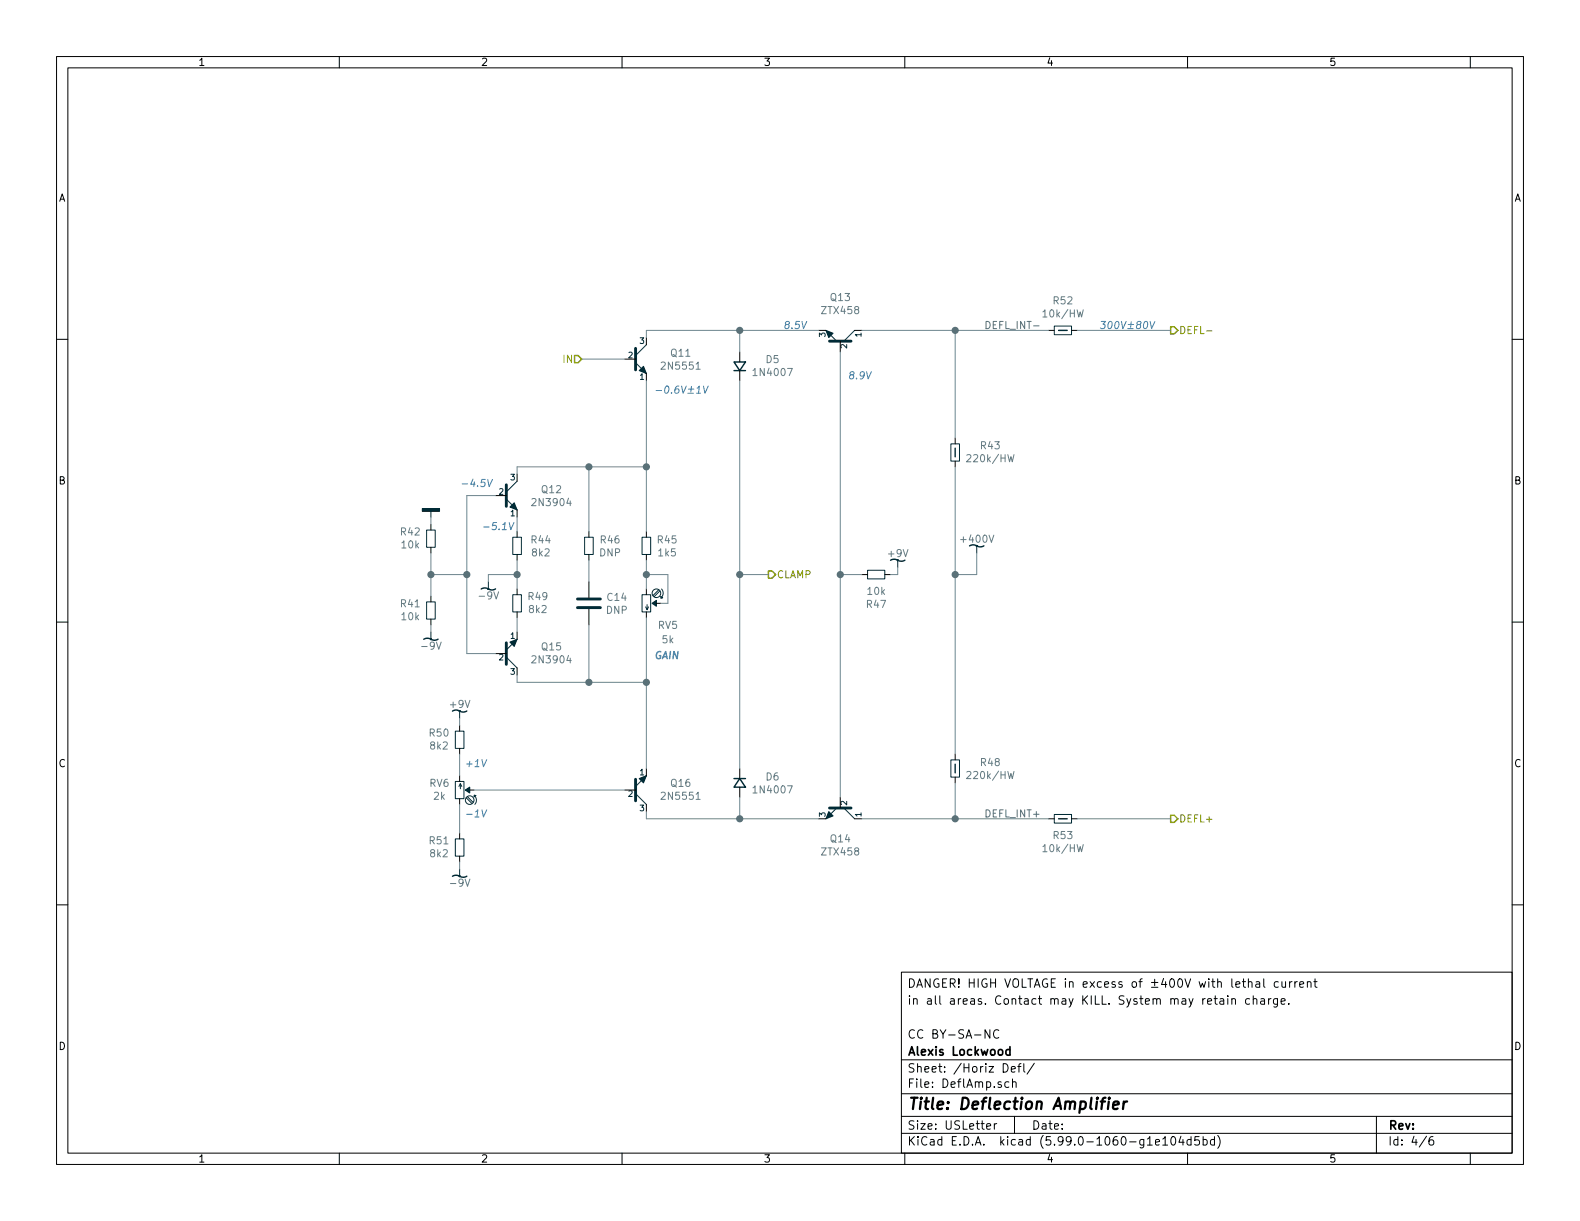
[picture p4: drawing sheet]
<svg xmlns="http://www.w3.org/2000/svg" width="279mm" height="216mm" viewBox="0 0 279 216" stroke-linecap="round" stroke-linejoin="round" font-family="sans-serif">
<g fill="none" stroke="#000" stroke-width=".18">
<path d="M10 10h259.4v195.9h-259.4zM12 12h255.4v191.9h-255.4zM60 10v2M110 10v2M160 10v2M210 10v2M260 10v2M10 60h2M151.1 58.4h1.3M185.4 58.4h1M189.5 58.4h1M267.4 60h2"/>
<path d="M110.5 63.5h1.9M114.3 66v1.3M130.8 62.2v1.8M130.8 65.5v1.8M148.6 60.3v1.9M168.9 77.5v1M76.2 92.7v1M76.2 96.8v1M87.6 87.6h1.9M91.4 90.2v1.2M91.4 94v1M91.4 98v1.1"/>
<path d="M104.1 94v1M104.1 98v1.1M114.3 94v1M114.3 98v1.1M168.9 81.5v1.1M10 110h2M76.2 105.4v1M76.2 109.5v1M87.6 115.6h1.9M91.4 104.1v1.1M91.4 108.2v1M91.4 111.8v1.2"/>
<path d="M104.1 102.9v2.8M104.1 107.7v2.8M114.3 104.1v1.1M114.3 108.2v1M116.1 106.7h.7M152.4 101.6h1M156.5 101.6h1M267.4 110h2M81.3 128.3v1M81.3 132.3v1.1M81.3 137.2v1M83.1 139.7h.7"/>
<path d="M110.5 139.7h1.9M114.3 135.9v1.3M130.8 135.9v1.8M130.8 139.2v1.8M168.9 133.4v1M168.9 137.4v1M10 160h2M81.3 141.2v1M81.3 147.3v1M81.3 151.4v1M148.6 141v1.9M151.1 144.8h1.3"/>
<path d="M185.4 144.8h1M189.5 144.8h1M267.4 160h2M159.4 171.9h108v32h-108zM214.7 176.6h.6M214.9 176.1v1.3l.4 .2M215.8 176.6h.5l.1 1M216.4 176.9l-.5 .1a.29 .29 0 0 0-.2 .3 .29 .29 0 0 0 .2 .3l.5-.1M217.1 176.1v.1M217.1 176.6v1M217.8 176.7l.2-.1h.4l.1 1M217.8 176.6v1"/>
<path d="M221 176.6h-.5l-.2 .3v.4l.1 .2h.6M221.6 176.7l.2-.1h.4l.1 1M221.6 176.1v1.5M222.1 173.6h.6l.1 1M222.8 173.9l-.5 .1a.29 .29 0 0 0-.3 .3 .29 .29 0 0 0 .3 .3l.5-.1M223 176.6h.5l.1 1M223.5 173.1v1.3l.2 .2M223.6 176.9l-.5 .1a.29 .29 0 0 0-.2 .3 .29 .29 0 0 0 .2 .3l.5-.1M224.3 176.6v1M224.8 176.6h-.3l-.2 .3M225.9 176.6v1.2l-.3 .3-.3-.1M225.9 176.6h-.4l-.3 .3v.4l.1 .2h.6"/>
<path d="M226 173.6h-.4l-.3 .3v.4l.2 .2h.5M226.5 177.1l.8-.2-.1-.3h-.4l-.3 .2 .1 .7h.6M226.7 173.6l.1 .9 .3 .1 .2-.2M227.3 173.6v1M227.9 177.4v.2M228 173.6v1M228.5 173.6h-.3l-.2 .3M229 173.6v1M229.4 173.6h-.3l-.1 .3M229.8 174.1l.7-.2v-.3h-.5l-.2 .2 .1 .7h.6M231.2 173.7l.2-.1h.4v1M231.2 173.6v1"/>
<path d="M232.3 173.6h.6M232.5 173.1v1.3l.4 .2M159.4 197.4h108M159.4 193.4h108M159.4 187.4h108M174.5 199.2l.7-.2-.1-.3h-.4l-.2 .2v.7h.6M175 182.1v1.5l-.8-1.5v1.5M175.8 198.7v1M176.3 198.7h-.3l-.2 .3M176.6 182.2a.6 .6 0 0 0-.7 0 .6 .6 0 0 0-.2 .7 .56 .56 0 0 0 .3 .6 .56 .56 0 0 0 .6-.1M177.4 188.1a.76 .76 0 0 1 .9 .7 .76 .76 0 0 1-.9 .8zM178.4 191.4l-.4-.1-.3 .3v.4l.1 .2h.6"/>
<path d="M178.8 189.1l.7-.2v-.2l-.5-.1-.2 .2 .1 .7h.6M179 191.4l.3-.1 .3 .1 .1 .9M179 190.8v1.5M179.4 197.4v3M180 188.6h.5M180.5 188.1l-.3 .2v1.3M181 188.1v1.3l.3 .2M182.9 188l-1.3 1.9M243.4 197.4v6.5M60 203.9v2M110 203.9v2M159.4 200.4h108"/>
<path d="M160 203.9v2M204.3 202l.7-.2v-.3h-.5l-.2 .2 .1 .7h.6M205.6 201.4l.4-.4v1.5M205.6 202.5h.9M207.3 201h.1a.81 .81 0 0 1 .6 .6 .81 .81 0 0 1-.3 .8l-.2 .1a.81 .81 0 0 1-.5-.6 .81 .81 0 0 1 .3-.9zM208.8 200.9l-.3 1.1h.9M209.2 201.5v1M210 203.9v2M210.6 201.5h-.4l-.3 .3v.4l.1 .2h.6M210.6 201v1.5M212 201h-.7v.7l.2-.2 .5 .1 .1 .2-.1 .5-.2 .2-.5-.2M212.8 201.5h.4l.3 .3v.4l-.2 .2h-.5"/>
<path d="M212.8 201v1.5M214.8 201.5h-.5l-.3 .3v.4l.2 .2h.6M214.8 201v1.5M215.3 200.8a1.72 1.72 0 0 1 0 2.2M252.3 200.9l-1.3 1.9M253.4 201a.59 .59 0 0 0-.7 .6v.6l.1 .2 .5 .1 .2-.2v-.5l-.1-.2-.4-.1-.3 .3M260 203.9v2"/>
</g>
<path d="M194.6 194.8h.8M195.5 194.1l-.4 .1-.1 .2-.2 1.7M196.1 194.8l-.2 1.3M196.2 194.1l-.1 .1v.1l.1-.1v-.1l-.1 .2M196.9 195.4l.9-.2v-.3l-.2-.1-.6 .1-.2 .9 .3 .3 .5-.1M198.7 194.8l-.1 1.3M199.3 194.8l-.4 .1-.2 .3" fill="none" stroke="#000" stroke-width=".4"/>
<path d="M178.6 185.7l-.4-.1-.3 .3v.4l.1 .2h.6M178.6 185.1v1.5" fill="none" stroke="#000" stroke-width=".3"/>
<g fill="#002b36" stroke="#002b36" stroke-width=".18">
<path d="M146.6 143.5l.7 .8-1.3 .5z"/>
<path d="M90.2 89.7l.7-.8 .5 1.3z"/>
<path d="M90.2 113.5l1.2-.5-.5 1.3z"/>
<path d="M146 58.4l1.3 .5-.7 .8z"/>
<path d="M74.7 89.9h3v.5h-3z"/>
<path d="M113 65.5l.8-.7 .5 1.2z"/>
<path d="M113 137.7l1.3-.5-.5 1.2z"/>
<circle cx="81.3" cy="154.9" r=".08"/>
<circle cx="86.4" cy="104.1" r=".08"/>
<circle cx="76.2" cy="113" r=".08"/>
</g>
<g fill="none" stroke="#002b36" stroke-width=".18">
<path d="M146 58.4l2 1.9M151.1 58.4l-1.9 1.9M186.4 57.7h3.1v1.5h-3.1zM112.4 64.1l1.9 1.9M114.3 61l-1.9 1.9M168.1 78.5h1.6v3h-1.6zM75.4 93.7h1.6v3.1h-1.6zM76.2 90.2v1.2M89.5 88.3l1.9 1.9M90.7 95h1.5v3h-1.5zM91.4 85.1l-1.9 1.9M103.4 95h1.5v3h-1.5z"/>
<path d="M113.5 95h1.6v3h-1.6zM158.7 99.1v1.2M172.7 96.5v1.3M75.4 106.4h1.6v3.1h-1.6zM76.2 111.8v1.2M86.4 102.9v1.2M89.5 116.2l1.9 1.9M90.7 105.2h1.5v3h-1.5zM91.4 113l-1.9 1.9M113.5 105.2h1.6v3h-1.6zM114.2 107.3l.2 .5 .3-.5M114.4 106.9v.9"/>
<path d="M116.5 104.3l-1 1M116.7 104.5l-1 1M116.8 105.5l.4 .2-.3 .1zM117 104.2a1.07 1.07 0 0 1-.1 1.5M153.4 100.8h3.1v1.6h-3.1zM80.5 138.2h1.5v3h-1.5zM80.5 129.3h1.5v3h-1.5zM81.2 139.1l.2-.5 .3 .5M81.3 125.7v1.3M81.4 138.6v.9M114.3 137.2l-1.9 1.9M168.1 134.4h1.6v3h-1.6z"/>
<path d="M80.5 148.3h1.5v3.1h-1.5zM81.3 153.7v1.2M82.4 141.1l1.1 1M82.7 140.9l1 1M83.9 140.6l.3 .1-.4 .2zM83.9 140.7a1.07 1.07 0 0 1 .1 1.5M112.4 140.3l1.9 1.9M148 142.9l-2 1.9M149.2 142.9l1.9 1.9M186.4 144h3.1v1.5h-3.1z"/>
<circle cx="116.1" cy="104.9" r=".76"/>
<circle cx="83.1" cy="141.5" r=".76"/>
</g>
<path d="M112.4 61.6v3.8M146.7 60.3h3.8M89.5 85.7v3.8M89.5 113.7v3.8M102.1 107.4h4.1M102.1 105.9h4.1M112.4 137.8v3.8M146.7 142.9h3.8" fill="none" stroke="#002b36" stroke-width=".51"/>
<g fill="none" stroke="#002b36" stroke-width=".25">
<path d="M187.2 58.4h1.5M129.8 64h2l-1 1.5zM129.8 65.5h2M168.9 79.2v1.6M158.8 99.1l.6 .1 .6-.1M172.7 96.5l.7 .2 .6-.2M74.9 113l.6-.1 .7 .1M85.1 104.1l.6-.1 .7 .1M81.3 125.7l.7 .2 .5-.2M129.8 137.7h2M130.8 137.7l1 1.5h-2zM168.9 135.1v1.6"/>
<path d="M80 154.9l.6-.1 .7 .1M187.2 144.8h1.5"/>
</g>
<g fill="#002b36" stroke="#002b36" stroke-width=".2">
<path d="M115.3 106.7l.8-.5v1z"/>
<path d="M82.3 139.7l.8-.5v1z"/>
</g>
<path d="M123.1 65.3h.7M178.2 80.4l.3 1.3 .3-.9 .2 .9 .3-1.3M178.2 136.4l.3 1.3 .3-.9 .2 .9 .3-1.3M123.1 141.3h.7" fill="none" stroke="#657b83" stroke-width=".18"/>
<path d="M207 57.8h.6l.7 .6-.7 .7h-.6zM101.6 62.9h.6l.7 .6-.7 .6h-.6zM135.9 101h.6l.7 .6-.7 .6h-.6zM207 144.1h.6l.7 .7-.7 .6h-.6z" fill="none" stroke="#859900" stroke-width=".25"/>
<path d="M213.3 58.5h1" fill="none" stroke="#859900" stroke-width=".18"/>
<path d="M182.8 57.6h.9" fill="none" stroke="#586e75" stroke-width=".18"/>
<path d="M203.4 56.8l.2 1.3 .6-1.3M123.2 69.5h.7M124.4 68.3l.3 1.2 .5-1.2M86.2 84.8l.3 1.2 .6-1.2M90 92.4l.3 1.3 .6-1.3M82.5 135.1h1M82.5 144h1" fill="none" stroke="#268bd2" stroke-width=".18"/>
<g fill="none" stroke="#6c868f" stroke-width=".18">
<path d="M130.8 58.4v3.8M144.8 58.4h-30.5v1.3M152.4 58.4h33M168.9 58.4v19.1M190.5 58.4h16.5M102.9 63.5h7.6M114.3 67.3v26.7M130.8 67.3v68.6M148.6 62.2v78.8M76.2 91.4v1.3M76.2 97.8v7.6M87.6 87.6h-5.1v28h5.1"/>
<path d="M91.4 91.4v2.6M91.4 99.1v5M104.1 82.6v11.4M104.1 99.1v3.8M114.3 99.1v5M114.3 82.6h-22.9v1.2M168.9 82.6v50.8M172.7 97.8v3.8h-3.8M76.2 101.6h6.3M76.2 110.5v1.3M91.4 101.6h-5v1.3M91.4 109.2v2.6"/>
<path d="M91.4 119.4v1.3h22.9M104.1 110.5v10.2M114.3 101.6h3.8v5.1h-1.3M114.3 109.2v26.7M130.8 101.6h5.1M148.6 101.6h3.8M158.7 100.3v1.3h-1.2M81.3 127v1.3M81.3 133.4v3.8M83.8 139.7h26.7M168.9 138.4v6.4M81.3 142.2v5.1"/>
<path d="M81.3 152.4v1.3M114.3 143.5v1.3h30.5M130.8 141v3.8M152.4 144.8h33M190.5 144.8h16.5"/>
</g>
<g fill="#586e75" stroke="#586e75" stroke-width=".25">
<circle cx="130.8" cy="101.6" r=".51"/>
<circle cx="114.3" cy="82.6" r=".51"/>
<circle cx="114.3" cy="120.7" r=".51"/>
<circle cx="104.1" cy="120.7" r=".51"/>
<circle cx="114.3" cy="101.6" r=".51"/>
<circle cx="91.4" cy="101.6" r=".51"/>
<circle cx="76.2" cy="101.6" r=".51"/>
<circle cx="104.1" cy="82.6" r=".51"/>
<circle cx="82.6" cy="101.6" r=".51"/>
<circle cx="130.8" cy="144.8" r=".51"/>
<circle cx="130.8" cy="58.4" r=".51"/>
<circle cx="148.6" cy="101.6" r=".51"/>
<circle cx="168.9" cy="144.8" r=".51"/>
<circle cx="168.9" cy="101.6" r=".51"/>
<circle cx="168.9" cy="58.4" r=".51"/>
</g>
<text font-size="2.8" x="160.4" y="196.2">Title: Deflection Amplifier</text>
<g font-size="2.1">
<text x="160.4" y="177.6">in all areas. Contact may KILL. System may retain charge.</text>
<text x="160.4" y="174.6">DANGER! HIGH VOLTAGE in excess of ±400V with lethal current</text>
<text x="160.4" y="183.6">CC BY-SA-NC</text>
<text x="160.4" y="189.7">Sheet: /Horiz Defl/</text>
<text x="160.4" y="186.7">Alexis Lockwood</text>
<text x="160.4" y="192.4">File: DeflAmp.sch</text>
<text x="160.4" y="202.5">KiCad E.D.A. kicad (5.99.0-1060-g1e104d5bd)</text>
<text x="160.4" y="199.7">Size: USLetter</text>
<text x="182.4" y="199.7">Date:</text>
<text x="245.4" y="199.7">Rev:</text>
<text x="245.4" y="202.5">Id: 4/6</text>
</g>
<g font-size="1.8">
<text x="35" y="11.6">1</text>
<text x="85" y="11.6">2</text>
<text x="135" y="11.6">3</text>
<text x="185" y="11.6">4</text>
<text x="235" y="11.6">5</text>
<text x="10.3" y="35.6">A</text>
<text x="267.7" y="35.6">A</text>
<text x="10.3" y="85.7">B</text>
<text x="267.7" y="85.7">B</text>
<text x="10.3" y="135.6">C</text>
<text x="267.7" y="135.6">C</text>
<text x="10.3" y="185.7">D</text>
<text x="267.7" y="185.7">D</text>
<text x="35" y="205.6">1</text>
<text x="85" y="205.6">2</text>
<text x="135" y="205.6">3</text>
<text x="185" y="205.6">4</text>
<text x="235" y="205.6">5</text>
</g>
<g font-size="1.8" fill="#657b83">
<text x="146.9" y="53.2">Q13</text>
<text x="186.3" y="53.8">R52</text>
<text x="145.4" y="55.5">ZTX458</text>
<text x="184.8" y="56.1">10k/HW</text>
<text x="117.3" y="65.3">2N5551</text>
<text x="118.7" y="63.1">Q11</text>
<text x="135.5" y="64.2">D5</text>
<text x="133.5" y="66.5">1N4007</text>
<text x="171.4" y="81.7">220k/HW</text>
<text x="173.5" y="79.4">R43</text>
<text x="94.4" y="89.5">2N3904</text>
<text x="95.8" y="87.2">Q12</text>
<text x="70.9" y="94.7">R42</text>
<text x="170.1" y="96">+400V</text>
<text x="71.1" y="97">10k</text>
<text x="94" y="96.1">R44</text>
<text x="94.2" y="98.4">8k2</text>
<text x="106" y="98.4">DNP</text>
<text x="106.3" y="96.1">R46</text>
<text x="116.3" y="96.1">R45</text>
<text x="116.5" y="98.4">1k5</text>
<text x="157.2" y="98.5">+9V</text>
<text x="70.9" y="107.4">R41</text>
<text x="85" y="106">-9V</text>
<text x="93.5" y="106.1">R49</text>
<text x="107.4" y="106.2">C14</text>
<text x="153.3" y="107.5">R47</text>
<text x="153.5" y="105.2">10k</text>
<text x="71.1" y="109.7">10k</text>
<text x="93.6" y="108.4">8k2</text>
<text x="107.2" y="108.5">DNP</text>
<text x="116.4" y="111.2">RV5</text>
<text x="117.1" y="113.7">5k</text>
<text x="74.8" y="114.9">-9V</text>
<text x="94.4" y="117.3">2N3904</text>
<text x="95.8" y="115">Q15</text>
<text x="79.7" y="125.2">+9V</text>
<text x="76" y="130.2">R50</text>
<text x="76.1" y="132.5">8k2</text>
<text x="135.5" y="138">D6</text>
<text x="171.4" y="137.7">220k/HW</text>
<text x="173.5" y="135.5">R48</text>
<text x="76" y="139.1">RV6</text>
<text x="76.7" y="141.4">2k</text>
<text x="117.3" y="141.4">2N5551</text>
<text x="118.7" y="139.1">Q16</text>
<text x="133.5" y="140.3">1N4007</text>
<text x="76" y="149.3">R51</text>
<text x="146.9" y="148.9">Q14</text>
<text x="186.3" y="148.4">R53</text>
<text x="76.1" y="151.6">8k2</text>
<text x="145.4" y="151.3">ZTX458</text>
<text x="184.8" y="150.7">10k/HW</text>
<text x="79.9" y="156.8">-9V</text>
</g>
<g font-size="1.8" fill="#268bd2">
<text x="138.4" y="58.2">8.5V</text>
<text x="194.3" y="58.2">300V±80V</text>
<text x="115.6" y="69.6">-0.6V±1V</text>
<text x="149.9" y="67.1">8.9V</text>
<text x="81.3" y="86.1">-4.5V</text>
<text x="85.1" y="93.7">-5.1V</text>
<text x="115.6" y="116.5">GAIN</text>
<text x="83.2" y="135.6">+1V</text>
<text x="83.6" y="144.5">-1V</text>
</g>
<g font-size="1.8" fill="#586e75">
<text x="174" y="58.2">DEFL_INT-</text>
<text x="174" y="144.5">DEFL_INT+</text>
</g>
<g font-size="1.8" fill="#859900">
<text x="208.4" y="59.1">DEFL-</text>
<text x="99.7" y="64.1">IN</text>
<text x="137.3" y="102.2">CLAMP</text>
<text x="208.4" y="145.4">DEFL+</text>
</g>
<g font-size="1.4">
<text x="146" y="59.6" transform="rotate(-90 146 59.6)">3</text>
<text x="113.1" y="60.8">3</text>
<text x="90.3" y="84.9">3</text>
<text x="90.3" y="119.3">3</text>
<text x="113.1" y="143.4">3</text>
<text x="146" y="144.4" transform="rotate(-90 146 144.4)">3</text>
</g>
<g font-size="1.4" fill="#002b36">
<text x="152.3" y="59.6" transform="rotate(-90 152.3 59.6)">1</text>
<text x="111.1" y="63.3">2</text>
<text x="149.8" y="61.6" transform="rotate(-90 149.8 61.6)">2</text>
<text x="113.1" y="67.1">1</text>
<text x="88.3" y="87.5">2</text>
<text x="90.3" y="91.3">1</text>
<text x="90.3" y="112.9">1</text>
<text x="88.3" y="116.8">2</text>
<text x="113.1" y="137.1">1</text>
<text x="111.1" y="140.9">2</text>
<text x="149.8" y="142.4" transform="rotate(-90 149.8 142.4)">2</text>
<text x="152.3" y="144.4" transform="rotate(-90 152.3 144.4)">1</text>
</g>
</svg>
